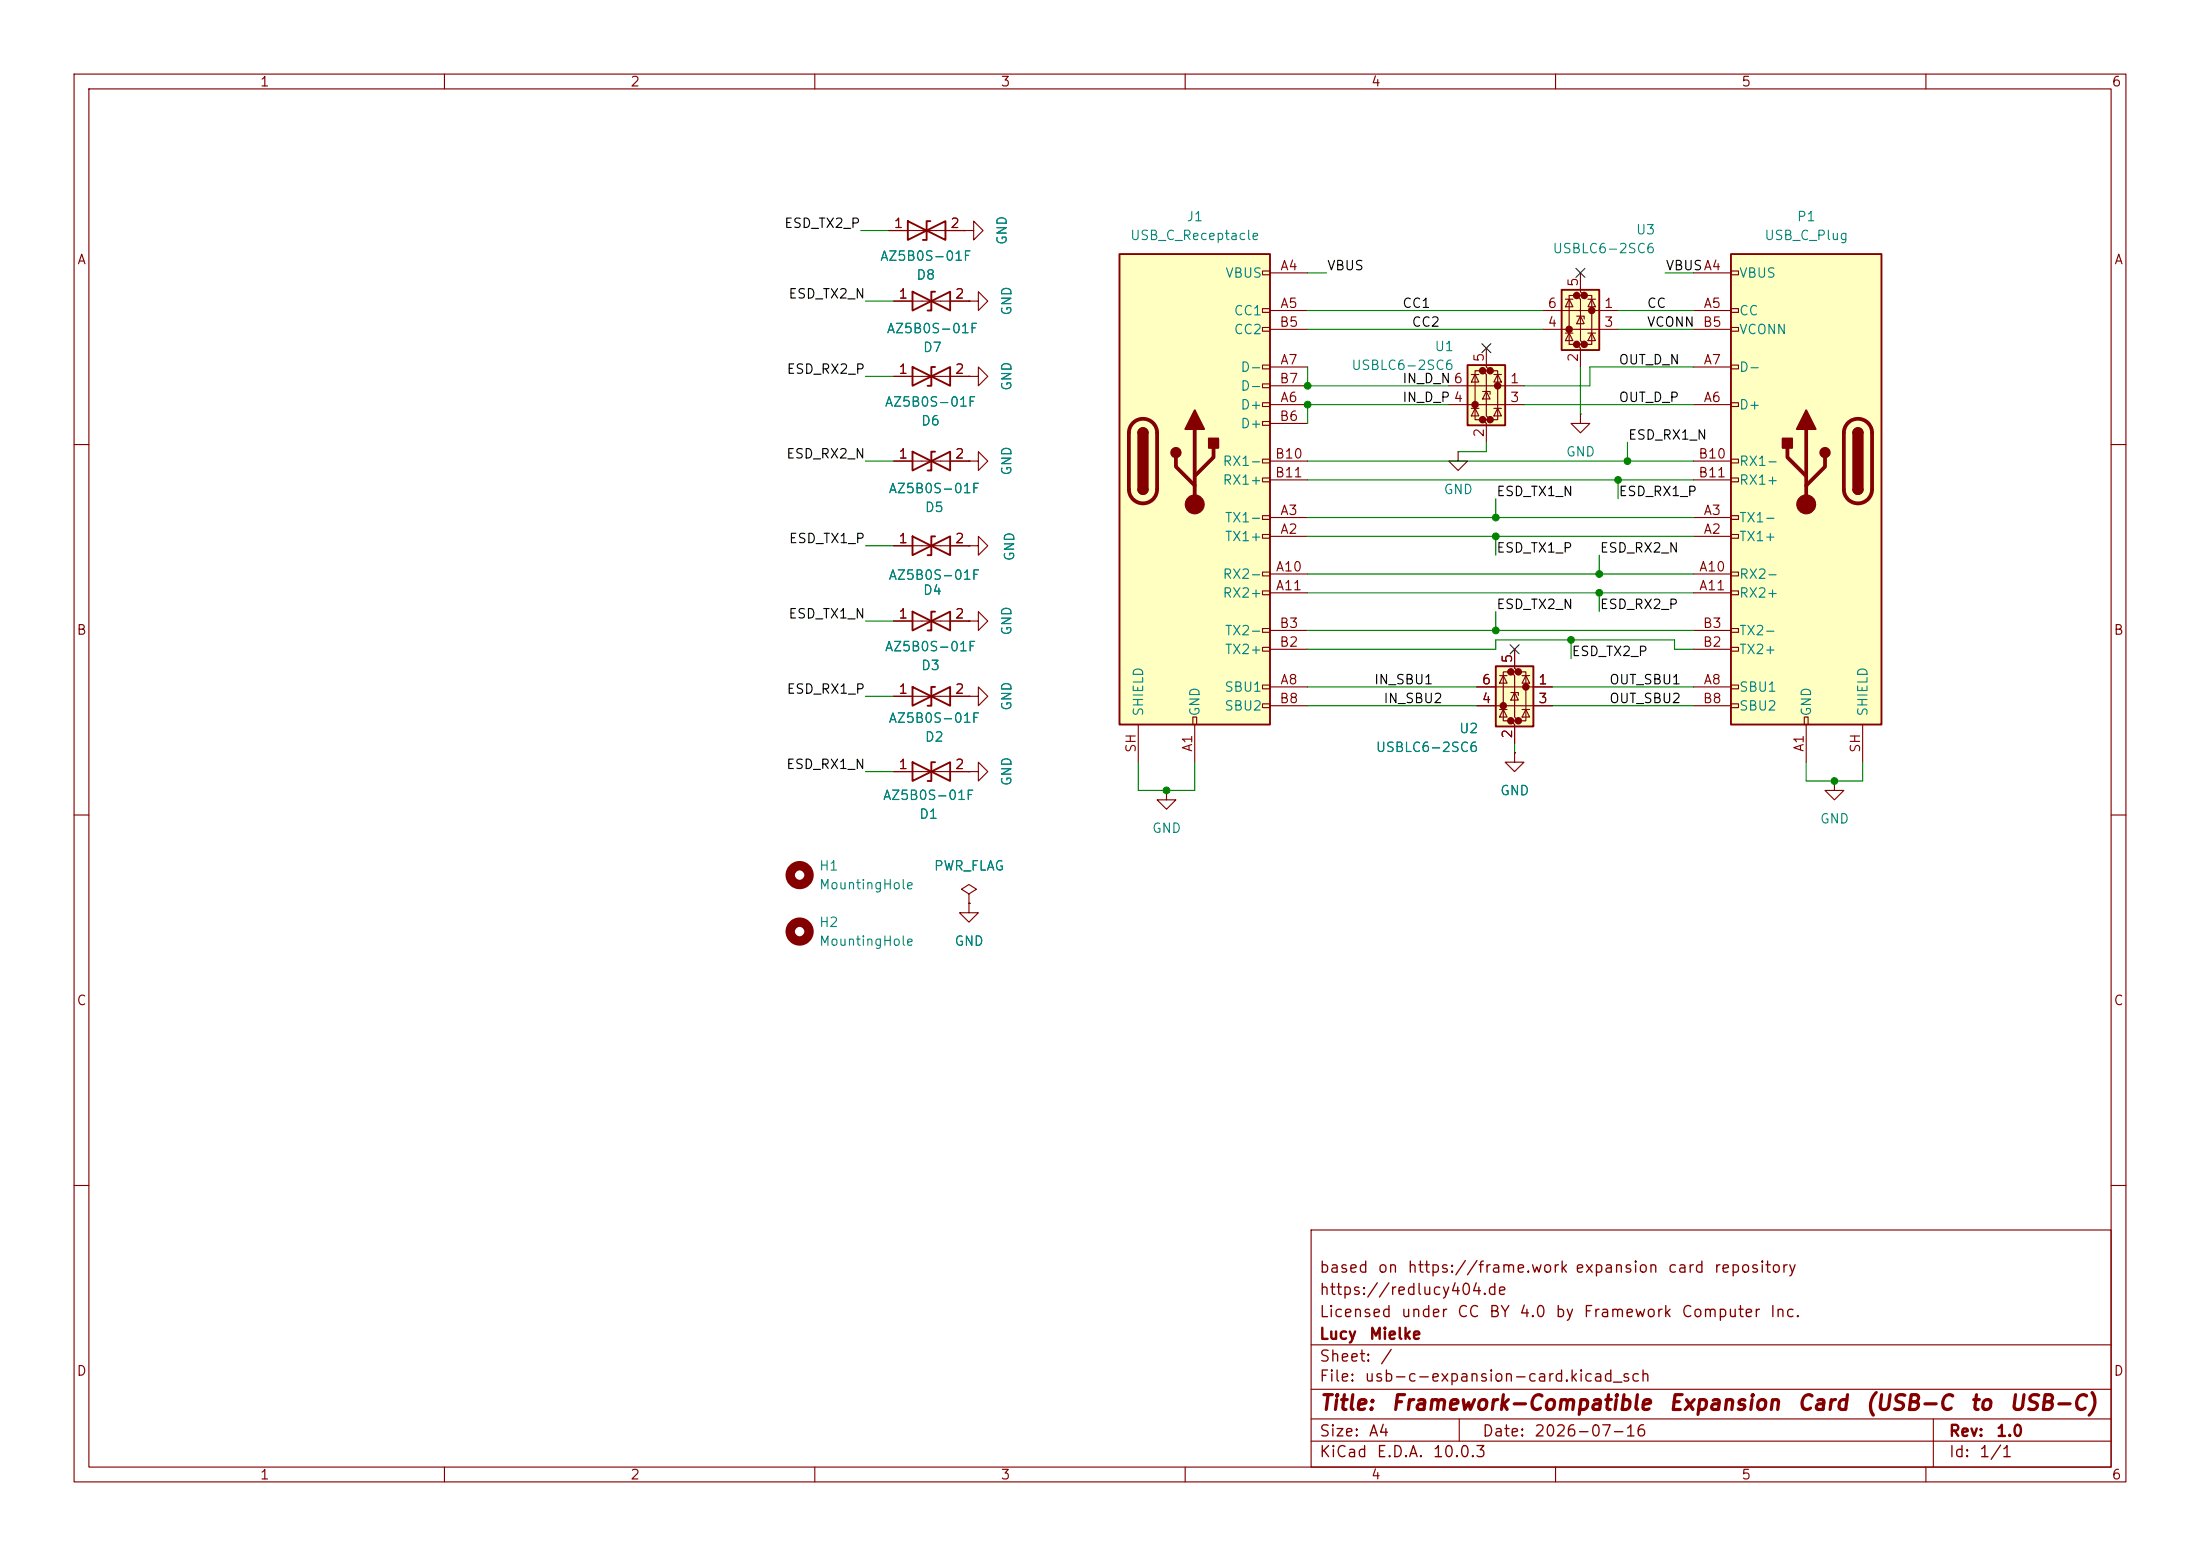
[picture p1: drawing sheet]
<svg xmlns="http://www.w3.org/2000/svg" width="297mm" height="210mm" viewBox="0 0 297 210" stroke-linecap="round" stroke-linejoin="round" font-family="sans-serif">
<g fill="none" stroke="#840000" stroke-width=".15">
<path d="M10 10h277v190h-277zM12 12h273v186h-273zM60 10v2M110 10v2M160 10v2M210 10v2M260 10v2M10 60h2M285 60h2M10 110h2M285 110h2M130.8 121.9v1.3h1.3l-1.3 1.3-1.3-1.3h1.3"/>
<path d="M130.8 121.9h.1M10 160h2M177 166h108v32h-108zM285 160h2M60 198v2M110 198v2M160 198v2M177 194.5h108M177 191.5h108M177 187.5h108M177 181.5h108M197 191.5v3"/>
<path d="M210 198v2M260 198v2M261 191.5v6.5"/>
</g>
<path d="M201.9 89.9h5.1v8.1h-5.1z" fill="#ffffc2"/>
<g fill="#840000" stroke="#840000" stroke-width=".51">
<circle cx="206" cy="92.7" r=".25"/>
<circle cx="205" cy="90.7" r=".25"/>
<circle cx="205" cy="97.3" r=".25"/>
<circle cx="204" cy="90.7" r=".25"/>
<circle cx="204" cy="97.3" r=".25"/>
<circle cx="202.9" cy="95.2" r=".25"/>
</g>
<g fill="none" stroke="#840000" stroke-width=".15">
<path d="M130.2 31.1h1.2v-1.3l1.3 1.3-1.3 1.3v-1.3M130.2 31.1h.1M120.6 73.7h10.2M130.8 73.7h1.3v-1.3l1.2 1.3-1.2 1.2v-1.2M130.8 73.7h.1M120.6 94h10.2M120.6 83.8h10.2M130.8 83.8h1.3v-1.2l1.2 1.2-1.2 1.3v-1.3M130.8 83.8h.1M130.8 94h1.3v-1.3l1.2 1.3-1.2 1.3v-1.3M130.8 94h.1M199.4 92.7h10.1"/>
<path d="M199.4 95.3h10.1M202.4 95.8h1.1M202.4 91.2h1.1M202.9 91.2l.6 1h-1.1zM202.9 95.8l.6 1h-1.1zM204 93.5h1v.4M204 90.7h-1.1v6.6h1.1M204.5 87.6v2.6l.5 .5h-1l.5 .5v5.6l.5 .5h-1l.5 .5v2.5M204.5 93.5l.5 1h-1zM205 90.7h1v6.6h-1M205.5 95.8h1M205.5 91.2h1"/>
<path d="M206 91.2l.5 1h-1zM206 95.8l.5 1h-1zM120.6 104.1h10.2M130.8 104.1h1.3v-1.2l1.2 1.2-1.2 1.3v-1.3M130.8 104.1h.1M157.5 106.7v1.3h1.2l-1.2 1.2-1.3-1.2h1.3M157.5 106.7h.1M204.5 101.6v1.3h1.2l-1.2 1.2-1.3-1.2h1.3M204.5 101.6h.1M247.6 105.4v1.3h1.3l-1.3 1.3-1.2-1.3h1.2M247.6 105.4h.1M130.8 120.7l1-.7-1-.6-1 .6 1 .7v1.2"/>
<path d="M130.8 121.9h.1"/>
</g>
<path d="M123.2 72.4v2.5l5.1-2.5v2.5zM126.2 72.4h-.5v2.5h-.5M123.2 92.7v2.6l5.1-2.6v2.6zM123.2 82.6v2.5l5.1-2.5v2.5zM126.2 92.7h-.5v2.6h-.5M126.2 82.6h-.5v2.5h-.5M201.9 89.9h5.1v8.1h-5.1zM123.2 102.9v2.5l5.1-2.5v2.5zM126.2 102.9h-.5v2.5h-.5" fill="none" stroke="#840000" stroke-width=".25"/>
<g fill="none" stroke="#840000" stroke-width="1.3">
<circle cx="107.9" cy="118.1" r="1.27"/>
<circle cx="107.9" cy="125.7" r="1.27"/>
</g>
<path d="M151.1 34.3h20.3v63.5h-20.3z" fill="#ffffc2"/>
<g fill="none" stroke="#840000" stroke-width=".15">
<path d="M170.4 36.6h1v.5h-1zM171.4 36.8h5.1M170.4 41.7h1v.5h-1zM170.4 44.2h1v.5h-1zM170.4 49.3h1v.5h-1zM170.4 51.8h1v.5h-1zM170.4 54.4h1v.5h-1zM170.4 56.9h1v.5h-1zM171.4 41.9h5.1M171.4 54.6h5.1M171.4 49.5h5.1M171.4 44.5h5.1"/>
<path d="M171.4 57.2h5.1M171.4 52.1h5.1M170.4 62h1v.5h-1zM170.4 64.5h1v.5h-1zM170.4 69.6h1v.5h-1zM170.4 72.1h1v.5h-1zM170.4 77.2h1v.5h-1zM170.4 79.8h1v.5h-1zM171.4 72.4h5.1M171.4 69.9h5.1M171.4 77.5h5.1M171.4 62.2h5.1"/>
<path d="M171.4 64.8h5.1M153.7 97.8v5.1M161 96.8h.5v1h-.5zM161.3 97.8v5.1M170.4 84.8h1v.5h-1zM170.4 87.4h1v.5h-1zM170.4 92.5h1v.5h-1zM170.4 95h1v.5h-1zM171.4 92.7h5.1M171.4 80h5.1M171.4 87.6h5.1M171.4 85.1h5.1"/>
<path d="M171.4 95.3h5.1"/>
</g>
<path d="M151.1 34.3h20.3v63.5h-20.3zM153.7 58.4a.64 .64 0 0 1 .6-.6 .64 .64 0 0 1 .6 .6M153.7 66a.64 .64 0 0 0 .6 .7 .64 .64 0 0 0 .6-.7" fill="none" stroke="#840000" stroke-width=".25"/>
<path d="M153 57.1a1.9 1.9 0 0 1 2-.4 1.9 1.9 0 0 1 1.2 1.7v7.6a1.91 1.91 0 0 1-1.9 1.9 1.91 1.91 0 0 1-1.9-1.9v-7.6a1.9 1.9 0 0 1 .6-1.3zM161.3 57.9v10.2M158.7 61.7v1.3l2.6 2.5M163.8 60.5v1.2l-2.5 2.6" fill="none" stroke="#840000" stroke-width=".51"/>
<g fill="#840000" stroke="#840000" stroke-width=".25">
<path d="M153.7 58.4h1.2v7.6h-1.2z"/>
<path d="M153.9 58a.64 .64 0 0 1 .6-.2 .64 .64 0 0 1 .4 .6h-1.2z"/>
<path d="M153.7 66h1.2a.64 .64 0 0 1-.6 .7 .64 .64 0 0 1-.6-.7z"/>
<path d="M161.3 55.4l1.3 2.5h-2.6z"/>
<path d="M163.2 59.2h1.3v1.3h-1.3z"/>
<circle cx="158.7" cy="61.1" r=".63"/>
</g>
<circle cx="161.3" cy="68.1" r="1.27" fill="#840000" stroke="#840000" stroke-width=".15"/>
<path d="M233.7 34.3h20.3v63.5h-20.3z" fill="#ffffc2"/>
<g fill="none" stroke="#840000" stroke-width=".15">
<path d="M228.6 36.8h5.1M233.7 36.6h1v.5h-1zM228.6 41.9h5.1M228.6 54.6h5.1M228.6 49.5h5.1M228.6 44.5h5.1M233.7 41.7h1v.5h-1zM233.7 44.2h1v.5h-1zM233.7 49.3h1v.5h-1zM233.7 54.4h1v.5h-1zM228.6 72.4h5.1M228.6 69.9h5.1"/>
<path d="M228.6 77.5h5.1M228.6 62.2h5.1M228.6 64.8h5.1M233.7 62h1v.5h-1zM233.7 64.5h1v.5h-1zM233.7 69.6h1v.5h-1zM233.7 72.1h1v.5h-1zM233.7 77.2h1v.5h-1zM233.7 79.8h1v.5h-1zM228.6 92.7h5.1M228.6 80h5.1M228.6 87.6h5.1"/>
<path d="M228.6 85.1h5.1M228.6 95.3h5.1M233.7 84.8h1v.5h-1zM233.7 87.4h1v.5h-1zM233.7 92.5h1v.5h-1zM233.7 95h1v.5h-1zM243.6 96.8h.5v1h-.5zM243.8 97.8v5.1M251.5 97.8v5.1"/>
</g>
<path d="M233.7 34.3h20.3v63.5h-20.3zM250.2 58.4a.64 .64 0 0 1 .6-.6 .64 .64 0 0 1 .7 .6M250.2 66a.64 .64 0 0 0 .6 .7 .64 .64 0 0 0 .7-.7" fill="none" stroke="#840000" stroke-width=".25"/>
<path d="M243.8 57.9v10.2M249.5 57.1a1.9 1.9 0 0 1 2-.4 1.9 1.9 0 0 1 1.2 1.7v7.6a1.91 1.91 0 0 1-1.9 1.9 1.91 1.91 0 0 1-1.9-1.9v-7.6a1.9 1.9 0 0 1 .6-1.3zM241.3 60.5v1.2l2.5 2.6M246.4 61.7v1.3l-2.6 2.5" fill="none" stroke="#840000" stroke-width=".51"/>
<g fill="#840000" stroke="#840000" stroke-width=".25">
<path d="M250.2 58.4h1.3v7.6h-1.3z"/>
<path d="M250.4 58a.64 .64 0 0 1 .7-.2 .64 .64 0 0 1 .4 .6h-1.3z"/>
<path d="M250.2 66h1.3a.64 .64 0 0 1-.7 .7 .64 .64 0 0 1-.6-.7z"/>
<path d="M243.8 55.4l1.3 2.5h-2.5z"/>
<path d="M240.7 59.2h1.2v1.3h-1.2z"/>
<circle cx="246.4" cy="61.1" r=".63"/>
</g>
<circle cx="243.8" cy="68.1" r="1.27" fill="#840000" stroke="#840000" stroke-width=".15"/>
<path d="M210.8 39.1h5.1v8.1h-5.1z" fill="#ffffc2"/>
<g fill="#840000" stroke="#840000" stroke-width=".51">
<circle cx="214.9" cy="41.9" r=".25"/>
<circle cx="213.9" cy="39.9" r=".25"/>
<circle cx="213.9" cy="46.5" r=".25"/>
<circle cx="212.9" cy="39.9" r=".25"/>
<circle cx="212.9" cy="46.5" r=".25"/>
<circle cx="211.8" cy="44.4" r=".25"/>
</g>
<g fill="none" stroke="#840000" stroke-width=".15">
<path d="M120 31.1h10.2M212.9 39.9h-1.1v6.6h1.1M213.4 36.8v2.6l.5 .5h-1l.5 .5v5.6l.5 .5h-1l.5 .5v2.5M213.9 39.9h1v6.6h-1M208.3 41.9h10.1M208.3 44.5h10.1M211.3 45h1M211.3 40.4h1M211.8 40.4l.5 1h-1zM211.8 45l.5 1h-1zM212.9 42.7h1v.4M213.4 42.7l.5 1h-1z"/>
<path d="M213.4 55.9v1.3h1.2l-1.2 1.2-1.3-1.2h1.3M213.4 55.9h.1M214.4 45h1M214.4 40.4h1M214.9 40.4l.5 1h-1zM214.9 45l.5 1h-1zM130.8 62.2h1.3v-1.2l1.2 1.2-1.2 1.3v-1.3M130.8 62.2h.1"/>
</g>
<path d="M122.6 29.8v2.6l5-2.6v2.6zM125.6 29.8h-.5v2.6h-.5M210.8 39.1h5.1v8.1h-5.1z" fill="none" stroke="#840000" stroke-width=".25"/>
<path d="M198.1 49.3h5.1v8.1h-5.1z" fill="#ffffc2"/>
<g fill="#840000" stroke="#840000" stroke-width=".51">
<circle cx="202.2" cy="52.1" r=".25"/>
<circle cx="201.2" cy="50" r=".25"/>
<circle cx="201.2" cy="56.6" r=".25"/>
<circle cx="200.2" cy="50" r=".25"/>
<circle cx="200.2" cy="56.6" r=".25"/>
<circle cx="199.1" cy="54.6" r=".25"/>
</g>
<g fill="none" stroke="#840000" stroke-width=".15">
<path d="M120 31.1h2.6M127.6 31.1h2.6M130.2 31.1h.1M120.6 40.6h10.2M120.6 50.8h10.2M130.8 40.6h1.3v-1.2l1.2 1.2-1.2 1.3v-1.3M130.8 40.6h.1M130.8 50.8h1.3v-1.3l1.2 1.3-1.2 1.3v-1.3M130.8 50.8h.1M195.6 52.1h10.1M195.6 54.6h10.1M198.6 55.1h1"/>
<path d="M198.6 50.5h1M199.1 50.5l.5 1.1h-1zM199.1 55.1l.5 1h-1zM200.2 52.8h1v.4M200.2 50h-1.1v6.6h1.1M200.7 47v2.5l.5 .5h-1l.5 .5v5.6l.5 .5h-1l.5 .6v2.5M200.7 52.8l.5 1h-1zM201.2 50h1v6.6h-1M201.7 55.1h1M201.7 50.5h1M202.2 50.5l.5 1.1h-1zM202.2 55.1l.5 1h-1z"/>
<path d="M120.6 62.2h10.2M120.6 73.7h2.6M128.3 73.7h2.5M130.8 73.7h.1M130.8 62.2h.1M196.8 61v1.2h1.3l-1.3 1.3-1.2-1.3h1.2M196.8 61h.1M120.6 83.8h2.6M120.6 94h2.6M128.3 83.8h2.5M128.3 94h2.5M130.8 94h.1"/>
<path d="M130.8 83.8h.1M199.4 92.7h2.5M199.4 95.3h2.5M204.5 87.6v2.6M204.5 97.8v2.5M207 92.7h2.5M207 95.3h2.5M120.6 104.1h2.6M128.3 104.1h2.5M130.8 104.1h.1M204.5 101.6h.1M130.8 121.9h.1"/>
</g>
<path d="M123.2 39.4v2.5l5.1-2.5v2.5zM126.2 39.4h-.5v2.5h-.5M123.2 49.5v2.6l5.1-2.6v2.6zM126.2 49.5h-.5v2.6h-.5M198.1 49.3h5.1v8.1h-5.1zM123.2 61v2.5l5.1-2.5v2.5zM126.2 61h-.5v2.5h-.5" fill="none" stroke="#840000" stroke-width=".25"/>
<g fill="none" stroke="#008400" stroke-width=".15">
<path d="M116.2 31.1h3.8M176.5 36.8h2.6M224.8 36.8h3.8M116.8 50.8h3.8M116.8 40.6h3.8M176.5 44.5h31.8M176.5 41.9h31.8M176.5 49.5v2.6h19.1M195.6 54.6h-19.1v2.6M200.7 59.7v1.3h-3.9M205.7 54.6h22.9M213.4 49.5v6.4"/>
<path d="M218.4 44.5h10.2M218.4 41.9h10.2M219.7 59.7v2.5M228.6 49.5h-14v2.6h-8.9M116.8 62.2h3.8M116.8 73.7h3.8M176.5 62.2h52.1M176.5 64.8h52.1M176.5 77.5h52.1M176.5 72.4h52.1M176.5 69.9h52.1M201.9 67.3v2.6"/>
<path d="M201.9 72.4v2.5M215.9 74.9v2.6M218.4 64.8v2.5M116.8 83.8h3.8M116.8 94h3.8M176.5 80h52.1M176.5 87.6h25.4v-1.2h24.2v1.2h2.5M176.5 95.3h22.9M176.5 85.1h52.1M176.5 92.7h22.9M201.9 82.6v2.5M209.5 95.3h19.1"/>
<path d="M209.5 92.7h19.1M212.1 86.4v2.5M215.9 80v2.6M116.8 104.1h3.8M153.7 102.9v3.8h7.6v-3.8M204.5 100.3v1.3M243.8 102.9v2.5h7.7v-2.5"/>
</g>
<path d="M212.8 36.2l1.2 1.2M214 36.2l-1.2 1.2M200.1 46.4l1.2 1.2M201.3 46.4l-1.2 1.2M203.9 87l1.2 1.2M205.1 87l-1.2 1.2" fill="none" stroke="#000084" stroke-width=".15"/>
<g fill="#008400" stroke="#008400" stroke-width=".14">
<circle cx="201.9" cy="72.4" r=".46"/>
<circle cx="201.9" cy="69.9" r=".46"/>
<circle cx="176.5" cy="54.6" r=".46"/>
<circle cx="176.5" cy="52.1" r=".46"/>
<circle cx="201.9" cy="85.1" r=".46"/>
<circle cx="212.1" cy="86.4" r=".46"/>
<circle cx="215.9" cy="77.5" r=".46"/>
<circle cx="215.9" cy="80" r=".46"/>
<circle cx="247.6" cy="105.4" r=".46"/>
<circle cx="218.4" cy="64.8" r=".46"/>
<circle cx="219.7" cy="62.2" r=".46"/>
<circle cx="157.5" cy="106.7" r=".46"/>
</g>
<g font-size="2" fill="#840000">
<text x="178" y="190.8">Title:</text>
<text x="187.7" y="190.8">Framework-Compatible</text>
<text x="225.1" y="190.8">Expansion</text>
<text x="242.5" y="190.8">Card</text>
<text x="251.7" y="190.8">(USB-C</text>
<text x="265.8" y="190.8">to</text>
<text x="271.1" y="190.8">USB-C)</text>
</g>
<g font-size="1.5" fill="#840000">
<text x="178" y="172.2">based</text>
<text x="185.9" y="172.2">on</text>
<text x="189.9" y="172.2">https://frame.work expansion</text>
<text x="225" y="172.2">card</text>
<text x="231.3" y="172.2">repository</text>
<text x="178" y="178.2">Licensed</text>
<text x="178" y="175.2">https://redlucy404.de</text>
<text x="189" y="178.2">under</text>
<text x="196.6" y="178.2">CC</text>
<text x="200.9" y="178.2">BY</text>
<text x="205" y="178.2">4.0</text>
<text x="209.9" y="178.2">by</text>
<text x="213.7" y="178.2">Framework</text>
<text x="226.9" y="178.2">Computer</text>
<text x="238.8" y="178.2">Inc.</text>
<text x="178" y="184.2">Sheet:</text>
<text x="178" y="181.2">Lucy</text>
<text x="184.7" y="181.2">Mielke</text>
<text x="186.2" y="184.2">/</text>
<text x="178" y="186.9">File:</text>
<text x="184.1" y="186.9">usb-c-expansion-card.kicad_sch</text>
<text x="178" y="197.1">KiCad</text>
<text x="178" y="194.3">Size:</text>
<text x="184.7" y="194.3">A4</text>
<text x="185.7" y="197.1">E.D.A.</text>
<text x="193.3" y="197.1">10.0.3</text>
<text x="200" y="194.3">Date:</text>
<text x="207" y="194.3">2026-07-16</text>
<text x="263" y="194.3">Rev:</text>
<text x="263" y="197.1">Id:</text>
<text x="267.1" y="197.1">1/1</text>
<text x="269.4" y="194.3">1.0</text>
</g>
<g font-size="1.3" fill="#840000">
<text x="35" y="12">1</text>
<text x="85" y="12">2</text>
<text x="135" y="12">3</text>
<text x="185" y="12">4</text>
<text x="235" y="12">5</text>
<text x="285" y="12">6</text>
<text x="10.3" y="36">A</text>
<text x="120.6" y="31.1">1</text>
<text x="128.2" y="31.1">2</text>
<text x="285.3" y="36">A</text>
<text x="121.2" y="40.6">1</text>
<text x="128.8" y="40.6">2</text>
<text x="172.7" y="36.8">A4</text>
<text x="172.7" y="41.9">A5</text>
<text x="208.8" y="41.9">6</text>
<text x="213.3" y="38.8" transform="rotate(-90 213.3 38.8)">5</text>
<text x="216.5" y="41.9">1</text>
<text x="229.9" y="41.9">A5</text>
<text x="172.6" y="44.4">B5</text>
<text x="208.8" y="44.4">4</text>
<text x="216.5" y="44.4">3</text>
<text x="229.8" y="44.4">B5</text>
<text x="121.2" y="50.8">1</text>
<text x="128.8" y="50.8">2</text>
<text x="172.6" y="52">B7</text>
<text x="172.7" y="49.5">A7</text>
<text x="200.6" y="49" transform="rotate(-90 200.6 49)">5</text>
<text x="203.8" y="52">1</text>
<text x="213.3" y="49" transform="rotate(-90 213.3 49)">2</text>
<text x="229.9" y="49.5">A7</text>
<text x="172.6" y="57.1">B6</text>
<text x="172.7" y="54.6">A6</text>
<text x="200.6" y="59.1" transform="rotate(-90 200.6 59.1)">2</text>
<text x="203.8" y="54.6">3</text>
<text x="229.9" y="54.6">A6</text>
<text x="121.2" y="62.2">1</text>
<text x="128.8" y="62.2">2</text>
<text x="172" y="62.2">B10</text>
<text x="172" y="64.7">B11</text>
<text x="229.2" y="62.2">B10</text>
<text x="229.2" y="64.7">B11</text>
<text x="172.7" y="69.8">A3</text>
<text x="229.9" y="69.8">A3</text>
<text x="121.2" y="73.6">1</text>
<text x="128.8" y="73.6">2</text>
<text x="172.1" y="77.4">A10</text>
<text x="172.7" y="72.4">A2</text>
<text x="229.3" y="77.4">A10</text>
<text x="229.9" y="72.4">A2</text>
<text x="121.2" y="83.8">1</text>
<text x="128.8" y="83.8">2</text>
<text x="172.1" y="80">A11</text>
<text x="229.3" y="80">A11</text>
<text x="10.3" y="86">B</text>
<text x="172.6" y="87.6">B2</text>
<text x="172.6" y="85.1">B3</text>
<text x="204.4" y="89.6" transform="rotate(-90 204.4 89.6)">5</text>
<text x="229.8" y="87.6">B2</text>
<text x="229.8" y="85.1">B3</text>
<text x="285.3" y="86">B</text>
<text x="121.2" y="94">1</text>
<text x="128.8" y="94">2</text>
<text x="172.6" y="95.2">B8</text>
<text x="172.7" y="92.7">A8</text>
<text x="200" y="95.2">4</text>
<text x="200" y="92.7">6</text>
<text x="207.6" y="92.7">1</text>
<text x="207.6" y="95.2">3</text>
<text x="229.8" y="95.2">B8</text>
<text x="229.9" y="92.7">A8</text>
<text x="153.6" y="101.7" transform="rotate(-90 153.6 101.7)">SH</text>
<text x="161.3" y="101.6" transform="rotate(-90 161.3 101.6)">A1</text>
<text x="204.4" y="99.8" transform="rotate(-90 204.4 99.8)">2</text>
<text x="243.8" y="101.6" transform="rotate(-90 243.8 101.6)">A1</text>
<text x="251.4" y="101.7" transform="rotate(-90 251.4 101.7)">SH</text>
<text x="121.2" y="104.1">1</text>
<text x="128.8" y="104.1">2</text>
<text x="10.3" y="136">C</text>
<text x="285.3" y="136">C</text>
<text x="10.3" y="186">D</text>
<text x="285.3" y="186">D</text>
<text x="35" y="200">1</text>
<text x="85" y="200">2</text>
<text x="135" y="200">3</text>
<text x="185" y="200">4</text>
<text x="235" y="200">5</text>
<text x="285" y="200">6</text>
</g>
<g font-size="1.3">
<text x="105.8" y="31.1">ESD_TX2_P</text>
<text x="106.4" y="40.6">ESD_TX2_N</text>
<text x="179.1" y="36.8">VBUS</text>
<text x="189.2" y="41.9">CC1</text>
<text x="222.2" y="41.9">CC</text>
<text x="224.8" y="36.8">VBUSA4</text>
<text x="190.5" y="44.4">CC2</text>
<text x="222.2" y="44.4">VCONN</text>
<text x="106.1" y="50.8">ESD_RX2_P</text>
<text x="189.2" y="52">IN_D_N 6</text>
<text x="218.4" y="49.5">OUT_D_N</text>
<text x="189.2" y="54.6">IN_D_P 4</text>
<text x="218.4" y="54.6">OUT_D_P</text>
<text x="219.7" y="59.7">ESD_RX1_N</text>
<text x="106.1" y="62.2">ESD_RX2_N</text>
<text x="201.9" y="67.3">ESD_TX1_N</text>
<text x="218.4" y="67.3">ESD_RX1_P</text>
<text x="106.4" y="73.6">ESD_TX1_P</text>
<text x="201.9" y="74.9">ESD_TX1_P</text>
<text x="215.9" y="74.9">ESD_RX2_N</text>
<text x="106.4" y="83.8">ESD_TX1_N</text>
<text x="201.9" y="82.5">ESD_TX2_N</text>
<text x="215.9" y="82.5">ESD_RX2_P</text>
<text x="212.1" y="88.9">ESD_TX2_P</text>
<text x="106.1" y="93.9">ESD_RX1_P</text>
<text x="185.4" y="92.7">IN_SBU1</text>
<text x="186.7" y="95.2">IN_SBU2</text>
<text x="217.2" y="92.7">OUT_SBU1</text>
<text x="217.2" y="95.2">OUT_SBU2</text>
<text x="106.1" y="104.1">ESD_RX1_N</text>
</g>
<g font-size="1.3" fill="#008484">
<text x="118.7" y="35.5">AZ5B0S-01F</text>
<text x="136.2" y="33.2" transform="rotate(-90 136.2 33.2)">GND</text>
<text x="152.5" y="32.7">USB_C_Receptacle</text>
<text x="160.1" y="30.2">J1</text>
<text x="209.5" y="34.5">USBLC6-2SC6</text>
<text x="220.8" y="32">U3</text>
<text x="238.1" y="32.7">USB_C_Plug</text>
<text x="242.5" y="30.2">P1</text>
<text x="123.6" y="38.1">D8</text>
<text x="165.3" y="37.8">VBUS</text>
<text x="234.7" y="37.8">VBUS</text>
<text x="119.6" y="45.3">AZ5B0S-01F</text>
<text x="124.5" y="47.8">D7</text>
<text x="136.9" y="42.7" transform="rotate(-90 136.9 42.7)">GND</text>
<text x="166.5" y="42.9">CC1</text>
<text x="166.5" y="45.4">CC2</text>
<text x="193.6" y="47.7">U1</text>
<text x="234.7" y="42.9">CC</text>
<text x="234.7" y="45.4">VCONN</text>
<text x="136.9" y="52.8" transform="rotate(-90 136.9 52.8)">GND</text>
<text x="167.4" y="50.5">D-</text>
<text x="167.4" y="53">D-</text>
<text x="182.3" y="50.2">USBLC6-2SC6</text>
<text x="234.7" y="50.5">D-</text>
<text x="119.4" y="55.2">AZ5B0S-01F</text>
<text x="124.3" y="57.7">D6</text>
<text x="167.4" y="55.6">D+</text>
<text x="167.4" y="58.1">D+</text>
<text x="234.7" y="55.6">D+</text>
<text x="136.9" y="64.3" transform="rotate(-90 136.9 64.3)">GND</text>
<text x="165" y="63.2">RX1-</text>
<text x="165" y="65.7">RX1+</text>
<text x="211.3" y="61.9">GND</text>
<text x="234.7" y="63.2">RX1-</text>
<text x="234.7" y="65.7">RX1+</text>
<text x="119.9" y="66.9">AZ5B0S-01F</text>
<text x="124.8" y="69.4">D5</text>
<text x="165.3" y="70.8">TX1-</text>
<text x="194.8" y="67">GND</text>
<text x="234.7" y="70.8">TX1-</text>
<text x="137.2" y="75.8" transform="rotate(-90 137.2 75.8)">GND</text>
<text x="165.3" y="73.4">TX1+</text>
<text x="234.7" y="73.4">TX1+</text>
<text x="119.9" y="78.6">AZ5B0S-01F</text>
<text x="124.5" y="80.6">D4</text>
<text x="165" y="78.4">RX2-</text>
<text x="165" y="81">RX2+</text>
<text x="234.7" y="78.4">RX2-</text>
<text x="234.7" y="81">RX2+</text>
<text x="119.4" y="88.2">AZ5B0S-01F</text>
<text x="136.9" y="85.9" transform="rotate(-90 136.9 85.9)">GND</text>
<text x="165.3" y="88.6">TX2+</text>
<text x="165.3" y="86.1">TX2-</text>
<text x="234.7" y="88.6">TX2+</text>
<text x="234.7" y="86.1">TX2-</text>
<text x="124.3" y="90.8">D3</text>
<text x="165.2" y="93.7">SBU1</text>
<text x="234.7" y="93.7">SBU1</text>
<text x="119.9" y="97.9">AZ5B0S-01F</text>
<text x="124.8" y="100.4">D2</text>
<text x="136.9" y="96" transform="rotate(-90 136.9 96)">GND</text>
<text x="154.6" y="96.8" transform="rotate(-90 154.6 96.8)">SHIELD</text>
<text x="162.3" y="96.8" transform="rotate(-90 162.3 96.8)">GND</text>
<text x="165.2" y="96.2">SBU2</text>
<text x="185.6" y="101.8">USBLC6-2SC6</text>
<text x="196.9" y="99.3">U2</text>
<text x="234.7" y="96.2">SBU2</text>
<text x="244.8" y="96.8" transform="rotate(-90 244.8 96.8)">GND</text>
<text x="252.4" y="96.8" transform="rotate(-90 252.4 96.8)">SHIELD</text>
<text x="136.9" y="106.2" transform="rotate(-90 136.9 106.2)">GND</text>
<text x="202.4" y="107.7">GND</text>
<text x="119.1" y="108.3">AZ5B0S-01F</text>
<text x="124" y="110.8">D1</text>
<text x="155.4" y="112.7">GND</text>
<text x="245.6" y="111.5">GND</text>
<text x="110.5" y="117.8">H1</text>
<text x="126" y="117.8">PWR_FLAG</text>
<text x="110.5" y="120.4">MountingHole</text>
<text x="110.5" y="125.4">H2</text>
<text x="110.5" y="128">MountingHole</text>
<text x="128.8" y="128">GND</text>
</g>
</svg>
